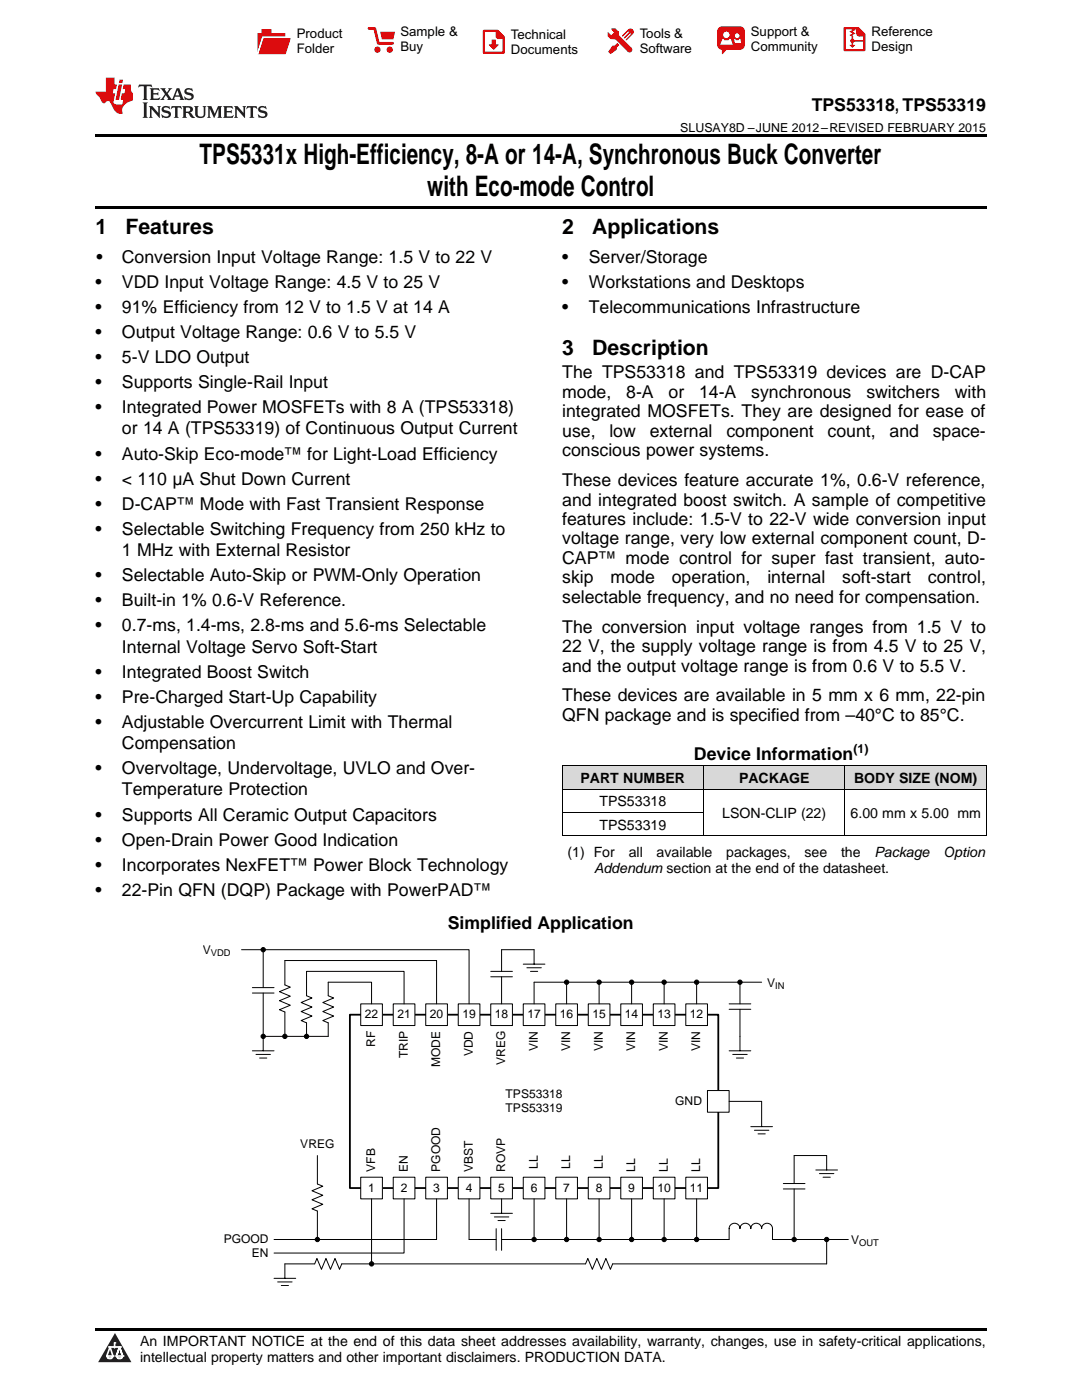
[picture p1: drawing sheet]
<svg xmlns="http://www.w3.org/2000/svg" width="216mm" height="279mm" viewBox="0 0 216 279" stroke-linecap="round" stroke-linejoin="round" font-family="sans-serif">
<g fill="#d8d8d8">
<path d="M112.2 152.9h28.2v4.6h-28.2z"/>
<path d="M140.4 152.9h28.2v4.6h-28.2z"/>
<path d="M168.6 152.9h28.2v4.6h-28.2z"/>
</g>
<path d="M22.9 266l3.3 5.9h-6.6z" fill="#231f20"/>
<path d="M21.3 270.6h1.2l-.3 .5h-.3a.53 .53 0 0 1-.6-.5z" fill-rule="evenodd" fill="#fff"/>
<path d="M21.3 270.6h1.2l-.3 .5h-.3a.53 .53 0 0 1-.6-.5z" fill="none" stroke="#231f20" stroke-width=".33"/>
<path d="M21.3 270.6l1.2 .1-.3 .4h-.5z" fill="none" stroke="#fff" stroke-width=".33"/>
<path d="M22.9 268.9h.1" fill="none" stroke="#fff" stroke-width=".33"/>
<path d="M22.9 268v.9z" fill="#fff"/>
<path d="M22.9 268v.9z" fill="none" stroke="#fff" stroke-width=".33"/>
<circle cx="22.9" cy="268" r=".16" fill="#fff"/>
<path d="M21.8 268.8h.1" fill="none" stroke="#fff" stroke-width=".33"/>
<path d="M21.8 268.8h2.2z" fill="#fff"/>
<path d="M21.8 268.8h2.2z" fill="none" stroke="#fff" stroke-width=".33"/>
<circle cx="24" cy="268.8" r=".16" fill="#fff"/>
<path d="M23.2 270.6h.1" fill="none" stroke="#fff" stroke-width=".33"/>
<path d="M23.8 268.8l-.6 1.8z" fill="#fff"/>
<path d="M23.8 268.8l-.6 1.8z" fill="none" stroke="#fff" stroke-width=".33"/>
<path d="M23.8 268.8l.7 1.8z" fill="#fff"/>
<path d="M23.8 268.8l.7 1.8z" fill="none" stroke="#fff" stroke-width=".33"/>
<path d="M24.4 270.6h.1" fill="none" stroke="#fff" stroke-width=".33"/>
<circle cx="21.3" cy="270.6" r=".16" fill="#fff"/>
<path d="M22 268.8l-.7 1.8z" fill="#fff"/>
<path d="M22 268.8l-.7 1.8z" fill="none" stroke="#fff" stroke-width=".33"/>
<path d="M22 268.8l.5 1.8z" fill="#fff"/>
<path d="M22 268.8l.5 1.8z" fill="none" stroke="#fff" stroke-width=".33"/>
<circle cx="22.5" cy="270.6" r=".16" fill="#fff"/>
<path d="M23.3 270.6h1.2a.63 .63 0 0 1-.6 .5 .63 .63 0 0 1-.6-.5z" fill-rule="evenodd" fill="#fff"/>
<path d="M23.3 270.6h1.2a.63 .63 0 0 1-.6 .5 .63 .63 0 0 1-.6-.5z" fill="none" stroke="#231f20" stroke-width=".33"/>
<path d="M23.3 270.6h1.2l-.4 .5h-.5z" fill="none" stroke="#fff" stroke-width=".33"/>
<path d="M23.2 270.6h.1" fill="none" stroke="#fff" stroke-width=".33"/>
<circle cx="24.5" cy="270.6" r=".16" fill="#fff"/>
<path d="M19 265.1h177.8v.5h-177.8z" fill="#000"/>
<path d="M69.8 202.5h73.5v34.6h-73.5z" fill="none" stroke="#000" stroke-width=".36"/>
<path d="M72 234.9h4.3v4.4h-4.3z" fill-rule="evenodd" fill="#fff"/>
<path d="M72 234.9h4.3v4.4h-4.3z" fill="none" stroke="#000" stroke-width=".2"/>
<path d="M78.5 234.9h4.3v4.4h-4.3z" fill-rule="evenodd" fill="#fff"/>
<path d="M78.5 234.9h4.3v4.4h-4.3z" fill="none" stroke="#000" stroke-width=".2"/>
<path d="M85 234.9h4.3v4.4h-4.3z" fill-rule="evenodd" fill="#fff"/>
<path d="M85 234.9h4.3v4.4h-4.3z" fill="none" stroke="#000" stroke-width=".2"/>
<path d="M91.4 234.9h4.4v4.4h-4.4z" fill-rule="evenodd" fill="#fff"/>
<path d="M91.4 234.9h4.4v4.4h-4.4z" fill="none" stroke="#000" stroke-width=".2"/>
<path d="M97.9 234.9h4.3v4.4h-4.3z" fill-rule="evenodd" fill="#fff"/>
<path d="M97.9 234.9h4.3v4.4h-4.3z" fill="none" stroke="#000" stroke-width=".2"/>
<path d="M104.4 234.9h4.3v4.4h-4.3z" fill-rule="evenodd" fill="#fff"/>
<path d="M104.4 234.9h4.3v4.4h-4.3z" fill="none" stroke="#000" stroke-width=".2"/>
<path d="M110.9 234.9h4.3v4.4h-4.3z" fill-rule="evenodd" fill="#fff"/>
<path d="M110.9 234.9h4.3v4.4h-4.3z" fill="none" stroke="#000" stroke-width=".2"/>
<path d="M117.4 234.9h4.3v4.4h-4.3z" fill-rule="evenodd" fill="#fff"/>
<path d="M117.4 234.9h4.3v4.4h-4.3z" fill="none" stroke="#000" stroke-width=".2"/>
<path d="M123.9 234.9h4.3v4.4h-4.3z" fill-rule="evenodd" fill="#fff"/>
<path d="M123.9 234.9h4.3v4.4h-4.3z" fill="none" stroke="#000" stroke-width=".2"/>
<path d="M130.4 234.9h4.3v4.4h-4.3z" fill-rule="evenodd" fill="#fff"/>
<path d="M130.4 234.9h4.3v4.4h-4.3z" fill="none" stroke="#000" stroke-width=".2"/>
<path d="M136.8 234.9h4.4v4.4h-4.4z" fill-rule="evenodd" fill="#fff"/>
<path d="M136.8 234.9h4.4v4.4h-4.4z" fill="none" stroke="#000" stroke-width=".2"/>
<path d="M141.2 217.6h4.3v4.4h-4.3z" fill-rule="evenodd" fill="#fff"/>
<path d="M141.2 217.6h4.3v4.4h-4.3z" fill="none" stroke="#000" stroke-width=".2"/>
<path d="M72 200.3h4.3v4.4h-4.3z" fill-rule="evenodd" fill="#fff"/>
<path d="M72 200.3h4.3v4.4h-4.3z" fill="none" stroke="#000" stroke-width=".2"/>
<path d="M78.5 200.3h4.3v4.4h-4.3z" fill-rule="evenodd" fill="#fff"/>
<path d="M78.5 200.3h4.3v4.4h-4.3z" fill="none" stroke="#000" stroke-width=".2"/>
<path d="M85 200.3h4.3v4.4h-4.3z" fill-rule="evenodd" fill="#fff"/>
<path d="M85 200.3h4.3v4.4h-4.3z" fill="none" stroke="#000" stroke-width=".2"/>
<path d="M91.4 200.3h4.4v4.4h-4.4z" fill-rule="evenodd" fill="#fff"/>
<path d="M91.4 200.3h4.4v4.4h-4.4z" fill="none" stroke="#000" stroke-width=".2"/>
<path d="M97.9 200.3h4.3v4.4h-4.3z" fill-rule="evenodd" fill="#fff"/>
<path d="M97.9 200.3h4.3v4.4h-4.3z" fill="none" stroke="#000" stroke-width=".2"/>
<path d="M104.4 200.3h4.3v4.4h-4.3z" fill-rule="evenodd" fill="#fff"/>
<path d="M104.4 200.3h4.3v4.4h-4.3z" fill="none" stroke="#000" stroke-width=".2"/>
<path d="M110.9 200.3h4.3v4.4h-4.3z" fill-rule="evenodd" fill="#fff"/>
<path d="M110.9 200.3h4.3v4.4h-4.3z" fill="none" stroke="#000" stroke-width=".2"/>
<path d="M117.4 200.3h4.3v4.4h-4.3z" fill-rule="evenodd" fill="#fff"/>
<path d="M117.4 200.3h4.3v4.4h-4.3z" fill="none" stroke="#000" stroke-width=".2"/>
<path d="M123.9 200.3h4.3v4.4h-4.3z" fill-rule="evenodd" fill="#fff"/>
<path d="M123.9 200.3h4.3v4.4h-4.3z" fill="none" stroke="#000" stroke-width=".2"/>
<path d="M130.4 200.3h4.3v4.4h-4.3z" fill-rule="evenodd" fill="#fff"/>
<path d="M130.4 200.3h4.3v4.4h-4.3z" fill="none" stroke="#000" stroke-width=".2"/>
<path d="M136.8 200.3h4.4v4.4h-4.4z" fill-rule="evenodd" fill="#fff"/>
<g fill="none" stroke="#000" stroke-width=".2">
<path d="M112.2 157.5h84.6M112.2 152.8h84.6M112.2 152.8v14M140.4 152.8v14M168.6 152.8v14M196.8 152.8v14M112.2 166.8h84.6M112.2 162.1h28.2M48.2 189.5h4.3M50.4 198.2h4.3M50.4 197.1h4.3M52.5 189.5h41.1v10.8"/>
<path d="M52.5 189.5v7.6M52.5 198.2v11.5M97.9 194.9h4.3M97.9 193.9h4.3M100.1 194.9v5.4M104.4 192.4h4.3M105.1 193.1h2.9M105.9 193.9h1.4M106.6 192.4v-2.9h-6.5v4.4M113.1 196v4.3M119.5 196v4.3M126 196v4.3"/>
<path d="M132.5 196v4.3M139 196v4.3M147.7 196v4.3M152 196h-45.4v4.3M50.4 209.7h4.3M51.1 210.4h2.9M51.8 211.2h1.4M74.1 200.3v-4.3h-8.6v2.7l1.1 .5-2.2 .9 2.2 .9-2.2 .9 2.2 .9-2.2 .9 1.1 .4v2.7h-13M80.6 200.3v-6.4h-19.4v4.8l1 .5-2.1 .9 2.1 .9-2.1 .9 2.1 .9-2.1 .9 1.1 .4v2.7M87.1 200.3v-8.6h-30.3v4.9l1.1 .4-2.1 .9 2.1 .9-2.1 .9 2.1 .9-2.1 .9 1 .5v4.8M136.8 200.3h4.4v4.4h-4.4zM145.5 201.4h4.3"/>
<path d="M145.5 200.3h4.3M145.5 209.7h4.3M145.5 219.8h6.5v5M146.2 210.4h2.9M146.9 211.2h1.5M147.7 201.4v8.3M63.3 230.6v5.7l1.1 .4-2.2 .9 2.2 .9-2.2 .9 2.2 .9-2.2 .9 1.1 .5v5.7M74.1 239.3v12.9M80.6 239.3v10.8h-25.9M87.1 239.3v8.1h-23.8M93.6 239.3v8.1h5.4M100.1 239.3v2.8"/>
<path d="M106.6 239.3v8.1M113.1 239.3v8.1M119.5 239.3v8.1M126 239.3v8.1M132.5 239.3v8.1M139 239.3v8.1M149.8 224.8h4.3M150.5 225.6h2.9M151.3 226.3h1.4M156.3 236.2h4.3M156.3 237.3h4.3M158.5 237.3v10.1"/>
<path d="M162.8 233.5h4.3M163.5 234.2h2.9M164.2 234.9h1.5M164.9 233.5v-2.9h-6.4v5.6M54.7 247.4h8.6M54.7 255.1h4.3M55.4 255.8h2.9M56.1 256.6h1.5M97.9 242.1h4.3M98.6 242.9h2.9M99 245.2v4.3M99.4 243.6h1.4"/>
<path d="M100.1 247.4h45.4v-2.2a1.08 1.08 0 0 1 1.1-1.1 1.08 1.08 0 0 1 1.1 1.1 1.08 1.08 0 0 1 1-1.1 1.08 1.08 0 0 1 1.1 1.1 1.08 1.08 0 0 1 1.1-1.1 1.08 1.08 0 0 1 1.1 1.1 1.08 1.08 0 0 1 1.1-1.1 1.08 1.08 0 0 1 1 1.1v2.2h15.2M100.1 245.2v4.3M164.9 247.4v4.8h-42.7l-.4 1.1-.9-2.1-.9 2.1-.9-2.1-.9 2.1-.9-2.1-.5 1h-48.6l-.5 1.1-.9-2.1-.9 2.1-.9-2.1-.9 2.1-.9-2.1-.4 1h-6v2.9"/>
<circle cx="52.5" cy="189.5" r=".43"/>
<circle cx="113.1" cy="196" r=".43"/>
<circle cx="119.5" cy="196" r=".43"/>
<circle cx="126" cy="196" r=".43"/>
<circle cx="132.5" cy="196" r=".43"/>
<circle cx="139" cy="196" r=".43"/>
<circle cx="147.7" cy="196" r=".43"/>
<circle cx="52.5" cy="206.8" r=".43"/>
<circle cx="56.8" cy="206.8" r=".43"/>
<circle cx="61.2" cy="206.8" r=".43"/>
<circle cx="63.3" cy="247.4" r=".43"/>
<circle cx="74.1" cy="252.2" r=".43"/>
<circle cx="106.6" cy="247.4" r=".43"/>
<circle cx="113.1" cy="247.4" r=".43"/>
<circle cx="119.5" cy="247.4" r=".43"/>
<circle cx="126" cy="247.4" r=".43"/>
<circle cx="132.5" cy="247.4" r=".43"/>
<circle cx="139" cy="247.4" r=".43"/>
<circle cx="158.5" cy="247.4" r=".43"/>
<circle cx="164.9" cy="247.4" r=".43"/>
</g>
<g fill="#000">
<circle cx="52.5" cy="189.5" r=".43"/>
<circle cx="113.1" cy="196" r=".43"/>
<circle cx="119.5" cy="196" r=".43"/>
<circle cx="126" cy="196" r=".43"/>
<circle cx="132.5" cy="196" r=".43"/>
<circle cx="139" cy="196" r=".43"/>
<circle cx="147.7" cy="196" r=".43"/>
<circle cx="52.5" cy="206.8" r=".43"/>
<circle cx="56.8" cy="206.8" r=".43"/>
<circle cx="61.2" cy="206.8" r=".43"/>
<circle cx="63.3" cy="247.4" r=".43"/>
<circle cx="74.1" cy="252.2" r=".43"/>
<circle cx="106.6" cy="247.4" r=".43"/>
<circle cx="113.1" cy="247.4" r=".43"/>
<circle cx="119.5" cy="247.4" r=".43"/>
<circle cx="126" cy="247.4" r=".43"/>
<circle cx="132.5" cy="247.4" r=".43"/>
<circle cx="139" cy="247.4" r=".43"/>
<circle cx="158.5" cy="247.4" r=".43"/>
<circle cx="164.9" cy="247.4" r=".43"/>
</g>
<path d="M19 26.8h177.8v.6h-177.8zM19 41.2h177.8v.5h-177.8zM112.2 166.8h.1zM168.5 166.8h.1zM196.7 166.8h.1z" fill="#000"/>
<path d="M27.7 16.9l-.1 .6 .6-.3h.5v.2v2.2l-.2 .4h1l-.2-.4v-2.2v-.2h.5l.6 .3-.2-.6zM29.9 17.6l.2 .4v1.6l-.2 .4h1.9l.1-.6a1.09 1.09 0 0 1-1.3 .1v-.6h.6l.4 .2v-.7l-.2 .2h-.8v-.6l.2-.1a1.01 1.01 0 0 1 1 .3l-.1-.6zM32 17.6l.9 1.2-1 1.2h.9l-.2-.3 .5-.7 .5 .7-.3 .3h1.7l-.2-.3 .1-.4h1l.1 .4-.2 .3h1l-.3-.4-.7-2h-.5l-1 2.2-.8-1.1 .9-1.1h-.9l.2 .2-.4 .7-.4-.7 .2-.2zM35.4 18l.4 1h-.8zM37 17.7a.66 .66 0 0 0-.2 .8 .66 .66 0 0 0 .6 .4l.7 .2 .1 .2a.8 .8 0 0 1-.7 .4 .8 .8 0 0 1-.7-.5l.1 .8 .2-.2a.94 .94 0 0 0 1.1 .1 .94 .94 0 0 0 .4-.9 1.48 1.48 0 0 0-1.3-.6v-.4a1.1 1.1 0 0 1 1.2 .2l-.2-.6-.2 .1-.5-.1zM28.5 20.4l.2 .4v2.3l-.2 .4h1l-.2-.4v-2.3l.2-.4zM29.7 21.2l.2 .4v1.5l-.2 .4h.8l-.3-.4 .1-1.3 1.6 1.8v-2l.2-.4h-.7l.2 .2v1.1l-1.2-1.3zM32.5 21.3a.66 .66 0 0 0-.2 .8 .66 .66 0 0 0 .6 .4l.6 .2 .2 .2a.8 .8 0 0 1-.8 .4 .8 .8 0 0 1-.7-.5l.2 .7 .2-.1a.94 .94 0 0 0 1 .1 .94 .94 0 0 0 .5-1 1.47 1.47 0 0 0-1.3-.6l-.1-.3a1.1 1.1 0 0 1 1.3 .2l-.2-.6-.2 .1-.5-.2zM34.3 21.2l-.2 .6a.64 .64 0 0 1 .8-.3v1.6l-.2 .4h1l-.3-.4 .1-1.6a.66 .66 0 0 1 .8 .3l-.2-.6zM36.3 21.2l.3 .4v1.5l-.3 .4h1l-.2-.2v-.7h.5l.1 .1a.8 .8 0 0 0 1.2 .7l-1-1a.62 .62 0 0 0 .6-.5 .62 .62 0 0 0-.6-.7zM37.1 21.5h.1a.48 .48 0 0 1 .6 0 .48 .48 0 0 1 .1 .6l-.2 .1-.6 .1zM38.7 21.2l.2 .2a2.29 2.29 0 0 0 .4 2 1.05 1.05 0 0 0 1.7-.7v-1.3l.2-.2h-.8l.2 .4v1.1a.61 .61 0 0 1-.6 .6 .61 .61 0 0 1-.6-.6v-1.1l.3-.4zM41.3 21.2l.3 .4v1.5l-.3 .4h.8l-.2-.4v-1.4l.8 1.9 .9-1.9v1.4l-.2 .4h.9l-.2-.4v-1.5l.2-.4h-.8l-.7 1.5-.6-1.5zM44.5 21.2l.2 .4v1.5l-.2 .4h1.9l.2-.6a1.1 1.1 0 0 1-1.4 .2v-.7h.6l.4 .2v-.6l-.2 .1-.8 .1v-.6l.2-.1a1.02 1.02 0 0 1 1.1 .2l-.2-.5zM46.7 21.2l.2 .4v1.5l-.2 .4h.8l-.3-.4 .1-1.3 1.6 1.8v-2l.2-.4h-.7l.2 .2v1.1l-1.2-1.3zM49.3 21.2l-.1 .6a.64 .64 0 0 1 .8-.3v1.6l-.3 .4h1l-.2-.4v-1.6a.66 .66 0 0 1 .8 .3l-.1-.6zM51.7 21.3a.66 .66 0 0 0-.2 .7 .66 .66 0 0 0 .7 .5l.6 .2 .1 .2a.8 .8 0 0 1-.7 .4 .8 .8 0 0 1-.7-.5l.1 .7 .2-.1a.94 .94 0 0 0 1.1 .1 .94 .94 0 0 0 .4-1 1.48 1.48 0 0 0-1.2-.6l-.1-.3a1.1 1.1 0 0 1 1.2 .2l-.2-.6-.1 .1-.6-.2z" fill="#231f20"/>
<path d="M21.1 15.5v2.8h-2v.4l.9 .9a.96 .96 0 0 0 1 1 .59 .59 0 0 1 .5-.4 .59 .59 0 0 1 .5 .3l.4 .8a1.61 1.61 0 0 0 2.1 1.3 1.63 1.63 0 0 1 1.1-2.2l.9-.3v-1.5a1.6 1.6 0 0 1-.4-1.7h-1.4l-.2 .9h.5l-.2 .8h-.5l-.2 1v.3h.5l-.2 .9h-.7a.74 .74 0 0 1-1-.6l.3-1.6h-.5l.2-.8h.5l.1-.9h-.4v-1.4zM23.7 16.9l-.7 3h.8l.6-3zM23.8 15.9l-.1 .7h.7l.2-.7z" fill="#ee1d23"/>
<g fill="#d60000">
<path d="M52.2 5.8h2v.8h2.7v4.2h-5.5v-4.2h.8z" fill-rule="evenodd"/>
<path d="M52.5 7.5h5.6l-1.1 3.3h-5.6z" fill-rule="evenodd"/>
</g>
<path d="M52.4 7.4h5.7v.1h-5.6l-1.1 3.3z" fill-rule="evenodd" fill="#fff"/>
<path d="M52.4 7.4h5.7v.1h-5.6l-1.1 3.3z" fill="none" stroke="#fff" stroke-width=".2"/>
<path d="M73.6 5.7h1.2l.7 2.9h2.8" fill="none" stroke="#d60000" stroke-width=".55"/>
<g fill="#d60000">
<path d="M75.9 6.3h2.9l-.3 1.6h-2.3z" fill-rule="evenodd"/>
<circle cx="75.3" cy="9.9" r=".62"/>
<circle cx="77.8" cy="9.9" r=".62"/>
</g>
<path d="M96.6 6.2h2.7l1.2 1.2v3.1h-3.9z" fill="none" stroke="#d60000" stroke-width=".44"/>
<g fill="#d60000">
<path d="M98.1 7.9h.8v1h.6l-1 1.1-.9-1v-.1h.5z" fill-rule="evenodd"/>
<path d="M98.9 6.2h.4l1.2 1.2v.4h-1.2l-.4-.4z" fill-rule="evenodd"/>
<path d="M122 5.7h.8l.6 .6 .1 .7 2.5 2.5-.7 .8-2.4-2.3-1.1-.2-.6-.6v-.8l.8 .6 .4-.4v-.2l-.4-.5z" fill-rule="evenodd"/>
<path d="M122.2 9.1h.5l.5-.5 .4 .4-.5 .5-.1 .4-1.2 .9-.4-.5z" fill-rule="evenodd"/>
<path d="M125.3 5.9a.67 .67 0 0 1 1 0 .67 .67 0 0 1 0 .9z" fill-rule="evenodd"/>
<path d="M125.3 5.9l1 .9-1.2 1.2h-.2v-.2l.9-.9 .1-.2h-.2l-1 1h-.2v-.2l1-1v-.2h-.2l-1 1h-.2v-.2z" fill-rule="evenodd"/>
<circle cx="125.6" cy="9.9" r=".54"/>
</g>
<path d="M123.4 6.3l-.1 .7" fill="none" stroke="#d60000" stroke-width=".2"/>
<g fill="#d60000">
<path d="M143.4 5.5l.7-.2h3.6a.95 .95 0 0 1 .9 .9v2.8a.95 .95 0 0 1-.9 .9h-3.6a.95 .95 0 0 1-1-.9v-2.8z" fill-rule="evenodd"/>
<path d="M144 9.9h1l-.8 .9h-.2z" fill-rule="evenodd"/>
</g>
<g fill="#fff">
<path d="M146.6 8.6h1.3z"/>
<path d="M144.1 7.8h.3l.1 .2h.8l.2-.2h.3l.4 1.1h-2.5z" fill-rule="evenodd"/>
<path d="M146.5 7.8h.2l.2 .2h.5l.1-.2h.2l.2 .8h-1.3z" fill-rule="evenodd"/>
<circle cx="144.9" cy="6.9" r=".65"/>
<circle cx="147.1" cy="7.1" r=".48"/>
</g>
<path d="M168.5 5.6h2.7l1.3 1.3v3.1h-4z" fill="none" stroke="#d60000" stroke-width=".44"/>
<path d="M170.1 7.3v1.8M170.1 8.1h2.3" fill="none" stroke="#d60000" stroke-width=".3"/>
<g fill="#d60000">
<path d="M170.9 5.6h.3l1.3 1.3v.4h-1.1l-.5-.6z" fill-rule="evenodd"/>
<circle cx="170.1" cy="8.1" r=".42"/>
<circle cx="171.4" cy="6.7" r=".55"/>
</g>
<g fill="#d60000">
<path d="M169.5 9h1.2l-.6 .5z"/>
<path d="M169.8 5.8h.6l.3 .2-.6 .3 .6 .4-.7 .3 .2 .3h-.2l-.5-.3 .6-.3-.6-.4 .6-.3z"/>
</g>
<g font-size="5.6">
<text x="39.8" y="32.8">TPS5331x High-Efficiency, 8-A or 14-A, Synchronous Buck Converter</text>
<text x="85.3" y="39.2">with Eco-mode Control</text>
</g>
<g font-size="4.2">
<text x="19" y="46.7">1</text>
<text x="25" y="46.7">Features</text>
<text x="112.2" y="46.7">2</text>
<text x="118.2" y="46.7">Applications</text>
<text x="112.2" y="70.9">3</text>
<text x="118.2" y="70.9">Description</text>
</g>
<g font-size="3.5">
<text x="162" y="22.2">TPS53318, TPS53319</text>
<text x="19.2" y="52.4">•</text>
<text x="24.3" y="52.4">Conversion Input Voltage Range: 1.5 V to 22 V</text>
<text x="112.2" y="52.4">•</text>
<text x="117.5" y="52.4">Server/Storage</text>
<text x="19" y="57.4">•</text>
<text x="24.3" y="57.4">VDD Input Voltage Range: 4.5 V to 25 V</text>
<text x="112.2" y="57.4">•</text>
<text x="117.5" y="57.4">Workstations and Desktops</text>
<text x="19" y="62.4">•</text>
<text x="24.3" y="62.4">91% Efficiency from 12 V to 1.5 V at 14 A</text>
<text x="112.2" y="62.4">•</text>
<text x="117.5" y="62.4">Telecommunications Infrastructure</text>
<text x="19" y="67.5">•</text>
<text x="24.3" y="67.5">Output Voltage Range: 0.6 V to 5.5 V</text>
<text x="19" y="72.5">•</text>
<text x="19" y="77.5">•</text>
<text x="24.3" y="72.5">5-V LDO Output</text>
<text x="24.3" y="77.5">Supports Single-Rail Input</text>
<text x="112.2" y="75.5">The TPS53318 and TPS53319 devices are D-CAP</text>
<text x="19" y="82.5">•</text>
<text x="24.3" y="82.5">Integrated Power MOSFETs with 8 A (TPS53318)</text>
<text x="112.2" y="79.4">mode,</text>
<text x="112.2" y="83.3">integrated MOSFETs. They are designed for ease of</text>
<text x="124.9" y="79.4">8-A</text>
<text x="133.4" y="79.4">or</text>
<text x="139.5" y="79.4">14-A</text>
<text x="149.9" y="79.4">synchronous</text>
<text x="172.9" y="79.4">switchers</text>
<text x="190.5" y="79.4">with</text>
<text x="24.3" y="86.7">or 14 A (TPS53319) of Continuous Output Current</text>
<text x="112.2" y="87.2">use,</text>
<text x="121.6" y="87.2">low</text>
<text x="129.6" y="87.2">external</text>
<text x="144.9" y="87.2">component</text>
<text x="165.1" y="87.2">count,</text>
<text x="177.5" y="87.2">and</text>
<text x="186.1" y="87.2">space-</text>
<text x="19" y="91.7">•</text>
<text x="24.3" y="91.7">Auto-Skip Eco-mode™ for Light-Load Efficiency</text>
<text x="112.2" y="91.1">conscious power systems.</text>
<text x="19" y="96.7">•</text>
<text x="19" y="101.7">•</text>
<text x="24.3" y="96.7">&lt; 110 μA Shut Down Current</text>
<text x="24.3" y="101.7">D-CAP™ Mode with Fast Transient Response</text>
<text x="112.2" y="97">These devices feature accurate 1%, 0.6-V reference,</text>
<text x="112.2" y="100.9">and integrated boost switch. A sample of competitive</text>
<text x="19" y="106.8">•</text>
<text x="24.3" y="106.8">Selectable Switching Frequency from 250 kHz to</text>
<text x="112.2" y="104.8">features include: 1.5-V to 22-V wide conversion input</text>
<text x="24.3" y="111">1 MHz with External Resistor</text>
<text x="112.2" y="108.7">voltage range, very low external component count, D-</text>
<text x="112.2" y="112.5">CAP™ mode control for super fast transient, auto-</text>
<text x="19" y="116">•</text>
<text x="24.3" y="116">Selectable Auto-Skip or PWM-Only Operation</text>
<text x="112.2" y="116.4">skip</text>
<text x="121.8" y="116.4">mode</text>
<text x="134.1" y="116.4">operation,</text>
<text x="153.1" y="116.4">internal</text>
<text x="168.1" y="116.4">soft-start</text>
<text x="185.2" y="116.4">control,</text>
<text x="19" y="121">•</text>
<text x="24.3" y="121">Built-in 1% 0.6-V Reference.</text>
<text x="112.2" y="120.3">selectable frequency, and no need for compensation.</text>
<text x="19" y="126">•</text>
<text x="24.3" y="126">0.7-ms, 1.4-ms, 2.8-ms and 5.6-ms Selectable</text>
<text x="24.3" y="130.2">Internal Voltage Servo Soft-Start</text>
<text x="112.2" y="126.3">The conversion input voltage ranges from 1.5 V to</text>
<text x="112.2" y="130.1">22 V, the supply voltage range is from 4.5 V to 25 V,</text>
<text x="19" y="135.3">•</text>
<text x="24.3" y="135.3">Integrated Boost Switch</text>
<text x="112.2" y="134">and the output voltage range is from 0.6 V to 5.5 V.</text>
<text x="19" y="140.3">•</text>
<text x="24.3" y="140.3">Pre-Charged Start-Up Capability</text>
<text x="112.2" y="140">These devices are available in 5 mm x 6 mm, 22-pin</text>
<text x="112.2" y="143.9">QFN package and is specified from –40°C to 85°C.</text>
<text x="19" y="145.3">•</text>
<text x="24.3" y="145.3">Adjustable Overcurrent Limit with Thermal</text>
<text x="24.3" y="149.5">Compensation</text>
<text x="19" y="154.5">•</text>
<text x="24.3" y="154.5">Overvoltage, Undervoltage, UVLO and Over-</text>
<text x="138.5" y="151.6">Device Information</text>
<text x="24.3" y="158.8">Temperature Protection</text>
<text x="19" y="163.8">•</text>
<text x="24.3" y="163.8">Supports All Ceramic Output Capacitors</text>
<text x="19" y="168.8">•</text>
<text x="19" y="173.8">•</text>
<text x="24.3" y="168.8">Open-Drain Power Good Indication</text>
<text x="24.3" y="173.8">Incorporates NexFET™ Power Block Technology</text>
<text x="19" y="178.8">•</text>
<text x="24.3" y="178.8">22-Pin QFN (DQP) Package with PowerPAD™</text>
<text x="89.4" y="185.5">Simplified Application</text>
</g>
<g font-size="2.8">
<text x="115.8" y="156.2">PART NUMBER</text>
<text x="119.6" y="160.9">TPS53318</text>
<text x="147.5" y="156.2">PACKAGE</text>
<text x="170.4" y="156.2">BODY SIZE (NOM)</text>
<text x="119.6" y="165.6">TPS53319</text>
<text x="144.1" y="163.2">LSON-CLIP (22)</text>
<text x="169.7" y="163.2">6.00 mm x 5.00 mm</text>
<text x="113.2" y="171.1">(1) For</text>
<text x="125.4" y="171.1">all</text>
<text x="131" y="171.1">available</text>
<text x="144.9" y="171.1">packages,</text>
<text x="160.5" y="171.1">see</text>
<text x="167.8" y="171.1">the</text>
<text x="174.5" y="171.1">Package</text>
<text x="188.2" y="171.1">Option</text>
<text x="118.5" y="174.2">Addendum section at the end of the datasheet.</text>
<text x="27.9" y="268.6">An IMPORTANT NOTICE at the end of this data sheet addresses availability, warranty, changes, use in safety-critical applications,</text>
<text x="27.9" y="271.8">intellectual property matters and other important disclaimers. PRODUCTION DATA.</text>
</g>
<g font-size="2.6">
<text x="59.2" y="7.6">Product</text>
<text x="59.2" y="10.6">Folder</text>
<text x="79.9" y="7.3">Sample &amp;</text>
<text x="79.9" y="10.2">Buy</text>
<text x="102" y="7.8">Technical</text>
<text x="102" y="10.8">Documents</text>
<text x="127.6" y="7.6">Tools &amp;</text>
<text x="127.6" y="10.6">Software</text>
<text x="149.8" y="7.2">Support &amp;</text>
<text x="149.8" y="10.2">Community</text>
<text x="173.9" y="7.3">Reference</text>
<text x="173.9" y="10.2">Design</text>
</g>
<g font-size="2.5">
<text x="135.7" y="26.3">SLUSAY8D –JUNE 2012–REVISED FEBRUARY 2015</text>
<text x="170.3" y="150.2">(1)</text>
</g>
<g font-size="2.4">
<text x="40.5" y="190.4">V</text>
<text x="153.1" y="196.9">V</text>
<text x="72.8" y="203.2">22</text>
<text x="79.3" y="203.2">21</text>
<text x="85.8" y="203.2">20</text>
<text x="92.3" y="203.2">19</text>
<text x="98.8" y="203.2">18</text>
<text x="105.2" y="203.2">17</text>
<text x="111.7" y="203.2">16</text>
<text x="118.2" y="203.2">15</text>
<text x="124.7" y="203.2">14</text>
<text x="131.2" y="203.2">13</text>
<text x="137.7" y="203.2">12</text>
<text x="74.9" y="209" transform="rotate(-90 74.9 209)">RF</text>
<text x="107.3" y="209.8" transform="rotate(-90 107.3 209.8)">VIN</text>
<text x="113.8" y="209.8" transform="rotate(-90 113.8 209.8)">VIN</text>
<text x="120.3" y="209.8" transform="rotate(-90 120.3 209.8)">VIN</text>
<text x="126.8" y="209.8" transform="rotate(-90 126.8 209.8)">VIN</text>
<text x="133.2" y="209.8" transform="rotate(-90 133.2 209.8)">VIN</text>
<text x="139.7" y="209.8" transform="rotate(-90 139.7 209.8)">VIN</text>
<text x="81.3" y="211.2" transform="rotate(-90 81.3 211.2)">TRIP</text>
<text x="87.8" y="213" transform="rotate(-90 87.8 213)">MODE</text>
<text x="94.3" y="210.8" transform="rotate(-90 94.3 210.8)">VDD</text>
<text x="100.8" y="212.6" transform="rotate(-90 100.8 212.6)">VREG</text>
<text x="100.9" y="219.1">TPS53318</text>
<text x="100.9" y="222">TPS53319</text>
<text x="134.7" y="220.5">GND</text>
<text x="59.9" y="229.2">VREG</text>
<text x="74.9" y="233.9" transform="rotate(-90 74.9 233.9)">VFB</text>
<text x="81.3" y="233.9" transform="rotate(-90 81.3 233.9)">EN</text>
<text x="87.8" y="233.9" transform="rotate(-90 87.8 233.9)">PGOOD</text>
<text x="94.3" y="233.9" transform="rotate(-90 94.3 233.9)">VBST</text>
<text x="100.8" y="233.9" transform="rotate(-90 100.8 233.9)">ROVP</text>
<text x="107.3" y="233.3" transform="rotate(-90 107.3 233.3)">LL</text>
<text x="113.8" y="233.3" transform="rotate(-90 113.8 233.3)">LL</text>
<text x="120.3" y="233.3" transform="rotate(-90 120.3 233.3)">LL</text>
<text x="126.8" y="233.9" transform="rotate(-90 126.8 233.9)">LL</text>
<text x="133.2" y="233.9" transform="rotate(-90 133.2 233.9)">LL</text>
<text x="139.7" y="233.9" transform="rotate(-90 139.7 233.9)">LL</text>
<text x="73.5" y="237.8">1</text>
<text x="80" y="237.8">2</text>
<text x="86.4" y="237.8">3</text>
<text x="92.9" y="237.8">4</text>
<text x="99.4" y="237.8">5</text>
<text x="105.9" y="237.8">6</text>
<text x="112.4" y="237.8">7</text>
<text x="118.9" y="237.8">8</text>
<text x="125.4" y="237.8">9</text>
<text x="131.2" y="237.8">10</text>
<text x="137.7" y="237.8">11</text>
<text x="44.7" y="248.2">PGOOD</text>
<text x="50.3" y="250.8">EN</text>
<text x="169.8" y="248.2">V</text>
</g>
<g font-size="1.9">
<text x="42.1" y="190.8">VDD</text>
<text x="154.7" y="197.3">IN</text>
<text x="171.4" y="248.6">OUT</text>
</g>
</svg>
